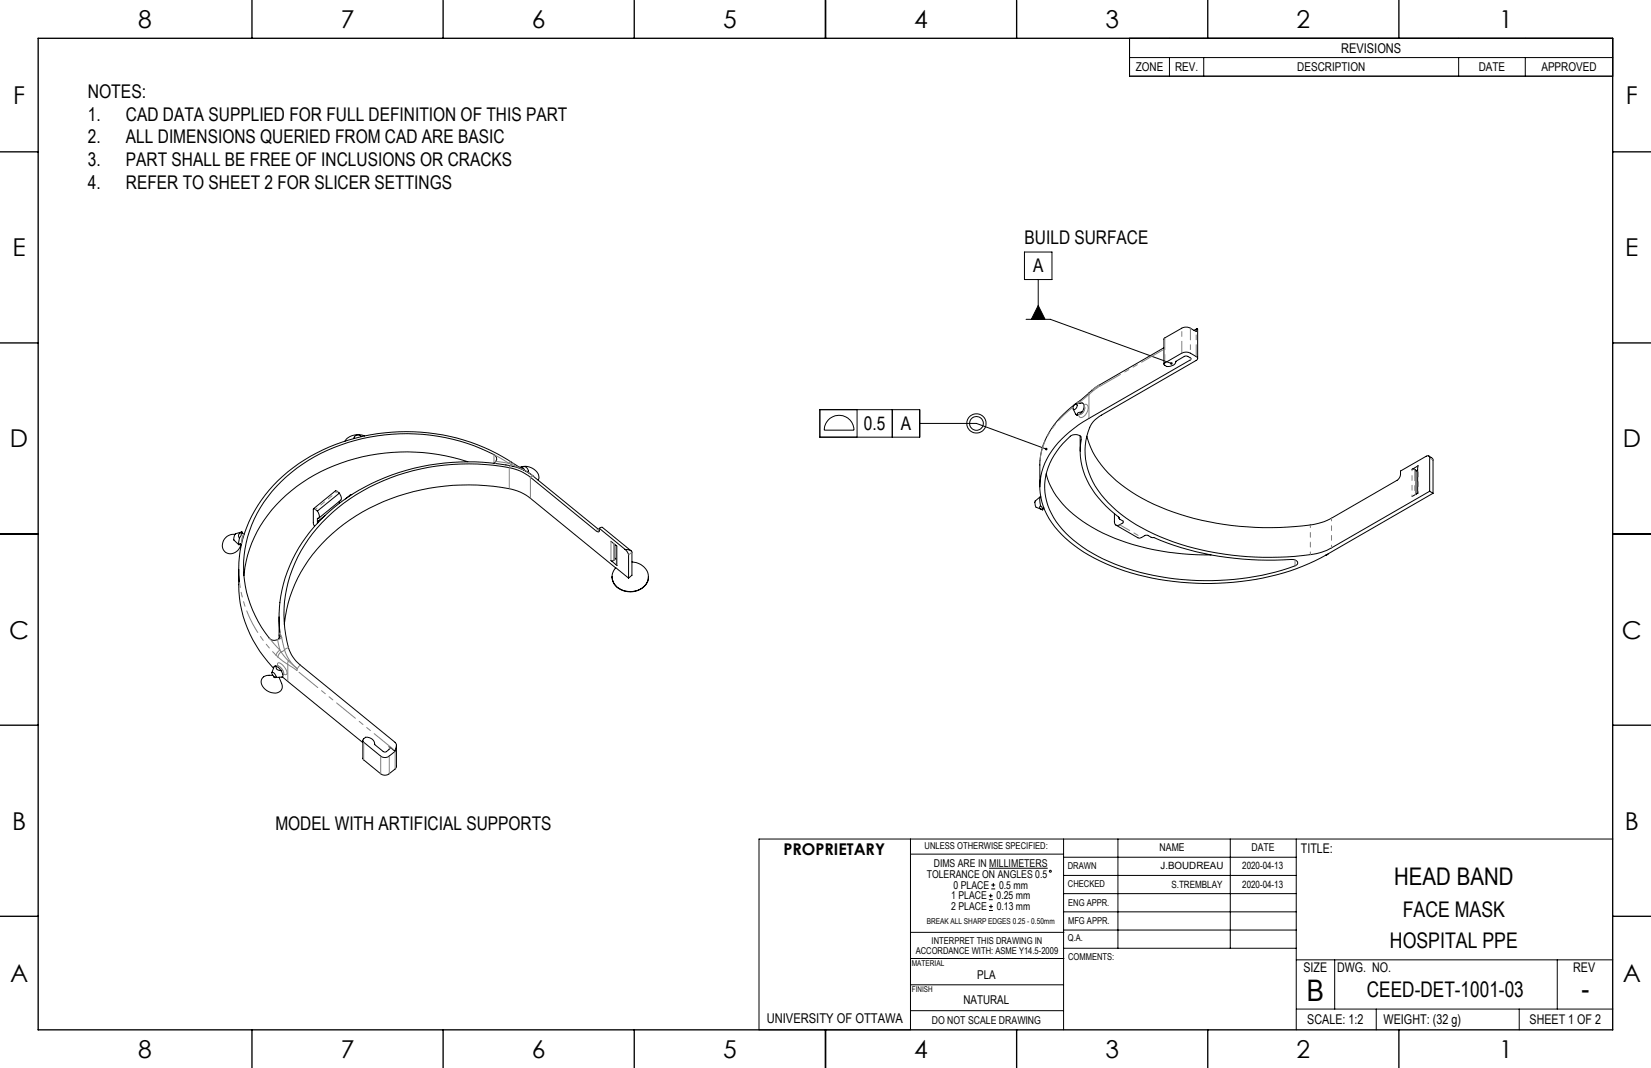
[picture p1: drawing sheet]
<svg xmlns="http://www.w3.org/2000/svg" width="432mm" height="279mm" viewBox="0 0 432 279" stroke-linecap="round" stroke-linejoin="round" font-family="sans-serif">
<g fill="none" stroke="#000" stroke-width=".26">
<path d="M295.4 10h126.4v9.9h-126.4zM295.4 15.1h126.4M305.9 15.1v4.8M314.8 15.1v4.8M381.5 15.1v4.8M398.9 15.1v4.8M267.9 65.9h7.2v7.2h-7.2zM271.5 73.1v10.4M271.5 79.9l1.8 3.6h-3.6zM268.4 83.5h6.3l31.7 11.6M304.4 91l-17.4 10-1.5 1.2M307.5 94.5a1.91 1.91 0 0 1-3.1 .9l.1-.4 4.6-2.6a2.4 2.4 0 0 1 2.2 0l1.5 .9a.53 .53 0 0 1 .4 .5 .53 .53 0 0 1-.4 .5l-24.8 14.3a7.3 7.3 0 0 0-3.8 5.6 18 18 0 0 0 4.7 16.2 42.8 42.8 0 0 0 19.7 11.9 78.6 78.6 0 0 0 36.3 2.4l2.1-.7 1.2-.7 25.7-14.8"/>
<path d="M307.5 94.5l2.6-1.4 .6 .1 .8 .6-.2 .4-26.5 15.3a25.9 25.9 0 0 0-12 12.8 16.2 16.2 0 0 0 3.9 16.5 43.3 43.3 0 0 0 22.7 12 71.5 71.5 0 0 0 42.9-3.3l4.4-2.3 28.1-16.2M307.5 94.5v.2M313.1 86l-.8 .4M313.2 86l-.3 .2-.1 .5-1.5-.8a2.4 2.4 0 0 0-2.2 0l-4.7 2.6v6.7M313.2 86v7.8M94.6 114.2a1.17 1.17 0 0 0-1.2-.4 1.17 1.17 0 0 0-.9 .9M95.4 114.1a4.4 4.4 0 0 0-5.2 1.3M214.4 107.2h26.1v7.2h-26.1zM216.6 109.9a3.9 3.9 0 0 1 4.2-1 3.9 3.9 0 0 1 2.5 3.6h-7.7l.1-1.1zM224.2 107.2v7.2M233.4 107.2v7.2M240.5 110.8h14.9l18.2 6.7"/>
<path d="M280.7 107l.6 1.3 .4 .3M281 105.9l.3-.2a.69 .69 0 0 1 .5 .6 .69 .69 0 0 1-.5 .7l-.3 .2-.4-.3zM281.1 105.8a21 21 0 0 0-9.1 14.6M282.5 105.5l.5-.1a1.53 1.53 0 0 1 0 2.4M282.5 105.5l-1.1 .2M282.5 114.1v3.9M283 107.8h-.6a.68 .68 0 0 0-.7 .8M283 107.8l-1.3 .8M284.3 114.1a25.2 25.2 0 0 0 11.5 14.5 65.9 65.9 0 0 0 32.5 9.4 55.2 55.2 0 0 0 18.1-1.5l1.8-.9 17.2-9.9a2.08 2.08 0 0 0 .9-1.6v-.9l6.7-3.9a.54 .54 0 0 1 .7 0 .54 .54 0 0 1 .2 .6v8.6M285.6 102.1l-4.4 3.6M285.6 102.1h.1M373.7 119.3l1.1 .9v8.8"/>
<path d="M61.5 139.8a2.77 2.77 0 0 0-3 1.5 2.77 2.77 0 0 0 .5 3.2 2.77 2.77 0 0 0 4-2.3M63.1 139.2h.2l.2 .4 .3 .2M63.1 139.2l-.1 .9-.4 .7M63.1 139.2l-.3 .3a.79 .79 0 0 0-.2 1.3M63.3 139.1l-1.8 .6-.3 1-.1 .6 1.4 1.2M83 133.7l-.7-.6h-.3v3.8l.3 .8M83 133.7l.5 1.4-.1 .4-.4 .1v1.3M83.2 136.6v.1M85 134.9l-1.6 1.3-.2 .5M88.8 129l.5 1.1-.2 .7-5.7 4.7M88.8 129l-.7-.5-.4-.1-5.7 4.7M88.8 129l-5.8 4.7"/>
<path d="M88.8 131.1v.6M92 129.4h-.3l-1.4 1.1M122.3 120.8a50.3 50.3 0 0 0-44.7 6.5 32.8 32.8 0 0 0-13.8 23.3M129.1 121.1a1.19 1.19 0 0 0 .8-1 1.19 1.19 0 0 0-.7-1.2 50.3 50.3 0 0 0-51.6 3.6 32 32 0 0 0-13.9 27.6 29.8 29.8 0 0 0 7.1 17.2 1.54 1.54 0 0 0 2.5-1.2M135.9 122.2l1.2-.1a1.22 1.22 0 0 1 1 1.5M136 122.3h.1a.96 .96 0 0 1 1.1 .7M136.3 122.2a3.6 3.6 0 0 1 4.7 2.8l-.2 .6M138.9 124.2l-1.9-1.3a57.2 57.2 0 0 0-21.2-9.1 50.5 50.5 0 0 0-40.5 9.6 34 34 0 0 0-12.7 22.2M139.5 124.6l17.2 14.1M139.5 124.6a14.2 14.2 0 0 0-7.2-3 56.4 56.4 0 0 0-46.2 12.2 36.5 36.5 0 0 0-12.9 31.7M156.7 138.2v.8l-.2 .2-.5-.2-17.3-14.2a13.5 13.5 0 0 0-7.6-2.8 55.3 55.3 0 0 0-42.7 10.9 35.5 35.5 0 0 0-13.9 31.5l.2 1.7a11.1 11.1 0 0 0 3.3 7.4l25.3 20.7a1.92 1.92 0 0 1 0 2.2v.2M156.7 138.2l.8-.3 7.6 6.2"/>
<path d="M156.7 138.2l6.8 5.5M272 120.4v7M272.1 130l-1.4 1.1v.3l.3 1.3 1.5 .6M272.1 132.3l.5 .5 .1 .6M272.1 132.3l-.2 .6 .8 .5M272.2 130l-.1-.1a2.98 2.98 0 0 0 0 2.4M273 132.9l-.3 .5M273.6 124a22.7 22.7 0 0 0 10.7 13.2 60.1 60.1 0 0 0 30.7 8h1.7M291.5 134.4v2.1a.83 .83 0 0 0 .4 .9 .83 .83 0 0 0 .9-.1l.9-.5 .1-.3-1-.7-.1-.3a29.8 29.8 0 0 1-8.9-11 17.5 17.5 0 0 1-1-10 1.99 1.99 0 0 0-2.9-.4 17.1 17.1 0 0 0-6.4 15.9 20.8 20.8 0 0 0 9.6 13.1 57.5 57.5 0 0 0 30 8.8 64.7 64.7 0 0 0 26.1-4.2 .95 .95 0 0 0-.1-1.1 .95 .95 0 0 0-1.1-.2 78.4 78.4 0 0 1-37.9-6.4h-.5l-1 .6-.8 .2-5.9-3.4M292.5 135.3l.3 .4M292.7 135.4v.2M370.8 129v-7l.1-.2-1.6 1 .4-.1 .6 .4v6.2"/>
<path d="M370.8 123l-.5 .2M370.9 129l-1.6 .9M373.9 128.5l.9 .5M62.4 148.9a35 35 0 0 0 1.7 13.9 34.1 34.1 0 0 0 7.4 12M62.6 145.6l-.2 3.1 .2 3.7M62.6 140.8l-.2 1.6 .1 .1 .2-.2M63.2 142.2l-.5 .2M159.8 141.6l1.6 1.3M160.1 150.9a4.3 4.3 0 0 0 4.8 3.9 4.3 4.3 0 0 0 4.7-3.9M160.8 142.5v3.8l-.4 .4-.6-.1 1.6 1.4-.2-.4v-4.8M160.8 146l.4 .4M161 148.6l-22.3-18.2a13.5 13.5 0 0 0-7.6-2.9 55.3 55.3 0 0 0-42.7 10.9 36.6 36.6 0 0 0-14 25"/>
<path d="M163.5 143.7l.6 .8 .3 .7v6M163.5 143.7a1.67 1.67 0 0 1 1.8 .8v6l-.9 .7M165.3 147a3.9 3.9 0 0 1 3.9 5.5 5.2 5.2 0 0 1-8.9-.4l-.2-1.6 .3-1 .6-1 3.4 2.7M347.5 144.8l-.7 .4M70.4 176.7h1M70.4 176.7a1.85 1.85 0 0 0-2 1 1.85 1.85 0 0 0 .6 2.3 3.3 3.3 0 0 0 4.5 .7l.3-.7v-.8l-.8-2M71.1 175.9a1.09 1.09 0 0 1 1 1.3 1.39 1.39 0 0 1-1-1.3zM71.6 177v.2h.6M72.2 174.2l-.5 .2-.6 1.5M72.2 174.2v.2a1.01 1.01 0 0 0 1.3 1M72.2 174.2l.8 .5 .5 .7M72.7 174.1l-.3 .3"/>
<path d="M73 161.4v5.6M73.5 175.4l.5 1.1-.1 .6-1.8 .1M73.9 177.1l21 17.2M74.2 176.3l-.3 .2M94.9 193.7v4.9l4.7 3.8a1.78 1.78 0 0 0 2.2 0l1.5-1.2 .4-.5v-5.7M95.1 193.3a1.57 1.57 0 0 1 2.2 .1 1.54 1.54 0 0 1 .7 1.4l2.5 1.9h.5l.8-.7a.43 .43 0 0 0 0-.7l1.5 1.3-1.5 1.2a1.78 1.78 0 0 1-2.2 0l-4.5-3.6a.56 .56 0 0 1 0-.9zM98 194.6v.2M278.2 219.5v49.9M292.4 219.5v28.6M321.8 219.5v28.6M339 219.5v49.9M421.8 219.5h-223.3v49.9h39.6v-49.9"/>
<path d="M238.1 223.4h40.1M258.6 235.4h1M258.6 234.4h1M258.7 238.2h1M258.7 237.2h1M258.7 227.1h15.3M259.1 233.8v1M259.2 236.6v1.1M259.3 232.6h1M259.3 231.5h1M259.8 231v1M278.2 233.8h60.8"/>
<path d="M278.2 229h60.8M278.2 224.3h60.8M278.2 238.5h60.8M238.1 257.6h40.1M238.1 250.8h40.2M238.1 243.9h40.2M278.2 248.1h60.8M278.2 243.3h60.8M339 251.1h82.8M349.1 251.1v12.9M407.3 251.1v12.9M238.1 264.4h40.1"/>
<path d="M339 264h82.8M359.9 264v5.4M397.3 264v5.4"/>
<circle cx="255.4" cy="110.8" r="2.52"/>
<circle cx="255.4" cy="110.8" r="1.8"/>
<circle cx="274.7" cy="227.9" r=".25"/>
</g>
<g fill="none" stroke="#000" stroke-width=".35">
<path d="M215.9 0v10M10 10h411.8v259.4h-411.8zM65.9 0v10M115.9 0v10M165.9 0v10M265.9 0v10M315.9 0v10M365.9 0v10M0 39.7h10M421.8 39.7h10M0 89.7h10M421.8 89.7h10"/>
<path d="M0 139.7h10M421.8 139.7h10M0 189.7h10M421.8 189.7h10M0 239.7h10M421.8 239.7h10M65.9 269.4v10M115.9 269.4v10M165.9 269.4v10M215.9 269.4v10M265.9 269.4v10M315.9 269.4v10"/>
<path d="M365.9 269.4v10"/>
</g>
<path d="M273.4 117.2v.5l.4 .1 .1-.2-.3-.1 .3 .1v-.3zM271.5 79.9l1.8 3.6h-3.6zM306.1 94.9l-.1 .2 .2 .3 .4-.1-.2-.2 .3 .1-.1-.3z" fill="#000"/>
<path d="M304.6 88.4v6.5M309.1 92.4v-6.6M311.3 85.8v6.6M312.9 93.2v-6.5M292.8 137.3l5.8 3.3M370 122.8v6.7" fill="none" stroke="#808080" stroke-width=".26" stroke-dasharray="6.3 1.3 1.3 1.3 1.3 1.3" stroke-dashoffset="3.3"/>
<g fill="none" stroke="#808080" stroke-width=".26" stroke-dasharray="6.3 1.3 1.3 1.3 1.3 1.3">
<path d="M311.3 94.1v-.5M312.9 86.5l-.2 .1M281.8 105.6l.2-.5M282.2 105.4l-.2 .1M282.2 105.4l.2-.6M282.3 108.4a1.58 1.58 0 0 0 1.4-1.7M282.9 114.7v-.2M283.5 105.9l.3-.1a.79 .79 0 0 1 .8 .9M283.5 106.2l.2 .5M283.7 106.7a1.59 1.59 0 0 1-1.5 1.7M283.7 106.7l-.2-.5M284.6 106.7v.2a2.53 2.53 0 0 1-2 2.3l-.3-.1-.2-.7"/>
<path d="M284.8 109.4v-6.2M284.8 103.2l-2.6 2.2M284.8 103.2l.1-.4M285.6 102.1l1.7-1.2M285.7 102l1.6-1.1M287.2 101.3l-2.4 1.9M287.3 100.9l-.1 .4M287.3 100.9l.1-.1M63.8 139.7l-.4 .7-.3 1.6M129.2 121.1v-2.2M129.7 120.7l-.2 .5M129.7 120.7l3.3 .5"/>
<path d="M133 121.2l-3.8-2.3M133.2 127.8v-5.5M133.4 121.8l-.2 .5M133.6 121.4l-.2 .4M133.6 121.4l-.6-.2M133.7 120.9l-.7 .3M134.3 121.2l-.7 .2M136.8 122.8l-3.2-1.4M137 122.9l-.2-.1M138.7 124.8v5.5M139.5 124.6l-.8 .2M139.5 124.6l-2.7-1.8"/>
<path d="M155.9 138.8l.8-.2M293.7 136.8v-.5M374.8 120.4l-.9-.6M63.1 142l.1 .2M63.2 142l.2-1.4 .4-.9M159.8 146.6v-5M160.5 142.2v4.4M160.7 146.5v-4.2M161.4 142.9v5M165.3 144.4l-.9 .8M338.7 148v-1.5M70.4 166.9l2.8 3.2"/>
<path d="M72.2 171.4l.3-.7 .7-.6M72.6 174.3a2.01 2.01 0 0 1 1.6 1.8M72.6 174.2l.2-.8a3.3 3.3 0 0 1 2.3 2.7M72.7 171.9l.2-.7 .6-.7M72.7 171.9l-.5-.5M73.2 170.1l.3 .4M73.2 170.1l-.6-2.8M73.3 166.1l.4 .7M73.3 166.1v-.6M73.3 166.4v-.3M73.5 170.5l1.9 2.4M73.7 166.8l.7 3.2"/>
<path d="M73.7 166.8l-1.1 .5M74.1 176.3l.1-.2M74.2 176.1l-.1 .2M74.2 176.1a2.2 2.2 0 0 0-1.6-1.8M74.4 170a9.9 9.9 0 0 0 3.4 5M74.4 170l1.1-.6M74.4 170l-.9 .5M75.1 176.1l-.2 .3-.2 .1-.6-.2M75.3 178.2v-4.4M75.3 173.8l.1-.9M75.3 173.8l-2.6-1.9M75.4 172.9l2.4 2.1"/>
<path d="M77.7 175.4l-2.4-1.6M77.8 175l-.1 .4M77.8 175l.7-1M95.1 194.2v4.6M101.8 197.8v4.6M101.8 196v-.7M99.6 202.4v-4.6M103.3 201.2v-4.7"/>
</g>
<path d="M304.4 91.4l-17.2 9.9" fill="none" stroke="#808080" stroke-width=".26" stroke-dasharray="6.3 1.3 1.3 1.3 1.3 1.3" stroke-dashoffset="-.4"/>
<path d="M280.7 106.5a20.4 20.4 0 0 0-8.7 13.9" fill="none" stroke="#808080" stroke-width=".26" stroke-dasharray="6.3 1.3 1.3 1.3 1.3 1.3" stroke-dashoffset="1.1"/>
<path d="M348.2 135.6v7.7M342.7 145.1v-7.8" fill="none" stroke="#808080" stroke-width=".26" stroke-dasharray="6.3 1.3 1.3 1.3 1.3 1.3" stroke-dashoffset="5.6"/>
<path d="M369.3 129.9v-7.1M370.9 121.8v7.1" fill="none" stroke="#808080" stroke-width=".26" stroke-dasharray="6.3 1.3 1.3 1.3 1.3 1.3" stroke-dashoffset="6"/>
<path d="M370.2 129.4v-6.5" fill="none" stroke="#808080" stroke-width=".26" stroke-dasharray="6.3 1.3 1.3 1.3 1.3 1.3" stroke-dashoffset="3.2"/>
<path d="M103.3 196.4l-25.6-21" fill="none" stroke="#808080" stroke-width=".26" stroke-dasharray="6.3 1.3 1.3 1.3 1.3 1.3" stroke-dashoffset="-.7"/>
<path d="M72.2 171.4a32.7 32.7 0 0 1-9.6-19" fill="none" stroke="#808080" stroke-width=".26" stroke-dasharray="6.3 1.3 1.3 1.3 1.3 1.3" stroke-dashoffset="5"/>
<path d="M88.2 128.6l-5.7 4.7" fill="none" stroke="#808080" stroke-width=".26" stroke-dasharray="6.3 1.3 1.3 1.3 1.3 1.3" stroke-dashoffset="5.8"/>
<g font-size="7.8">
<text x="341.8" y="261.8">B</text>
<text x="413.7" y="261.3">-</text>
</g>
<g font-size="6.4">
<text x="36.2" y="7.3">8</text>
<text x="89.1" y="7.3">7</text>
<text x="139.1" y="7.3">6</text>
<text x="189.1" y="7.3">5</text>
<text x="239.1" y="7.3">4</text>
<text x="289.1" y="7.3">3</text>
<text x="339.1" y="7.3">2</text>
<text x="392.1" y="7.3">1</text>
<text x="3.4" y="27.2">F</text>
<text x="425.2" y="27.2">F</text>
<text x="3.3" y="67">E</text>
<text x="425.1" y="67">E</text>
<text x="2.6" y="117">D</text>
<text x="424.4" y="117">D</text>
<text x="2.4" y="167">C</text>
<text x="424.2" y="167">C</text>
<text x="3.2" y="217">B</text>
<text x="425" y="217">B</text>
<text x="2.6" y="256.9">A</text>
<text x="424.4" y="256.9">A</text>
<text x="36.2" y="276.7">8</text>
<text x="89.1" y="276.7">7</text>
<text x="139.1" y="276.7">6</text>
<text x="189.1" y="276.7">5</text>
<text x="239.1" y="276.7">4</text>
<text x="289.1" y="276.7">3</text>
<text x="339.1" y="276.7">2</text>
<text x="392.1" y="276.7">1</text>
</g>
<text font-size="6.3" x="364.6" y="231.6">HEAD BAND</text>
<g font-size="5.6">
<text x="366.9" y="239.8">FACE MASK</text>
<text x="363.5" y="247.9">HOSPITAL PPE</text>
<text x="357.5" y="260.8">CEED-DET-1001-03</text>
</g>
<g font-size="4.9">
<text x="23" y="25.7">NOTES:</text>
<text x="23" y="31.6">1.</text>
<text x="33" y="31.6">CAD DATA SUPPLIED FOR FULL DEFINITION OF THIS PART</text>
<text x="23" y="37.5">2.</text>
<text x="33" y="37.5">ALL DIMENSIONS QUERIED FROM CAD ARE BASIC</text>
<text x="23" y="43.5">3.</text>
<text x="33" y="43.5">PART SHALL BE FREE OF INCLUSIONS OR CRACKS</text>
<text x="23" y="49.4">4.</text>
<text x="33" y="49.4">REFER TO SHEET 2 FOR SLICER SETTINGS</text>
<text x="268" y="63.9">BUILD SURFACE</text>
<text x="270.2" y="71.2">A</text>
<text x="225.9" y="112.4">0.5</text>
<text x="235.6" y="112.4">A</text>
<text x="72" y="217.2">MODEL WITH ARTIFICIAL SUPPORTS</text>
</g>
<text font-size="4.2" x="204.9" y="223.8">PROPRIETARY</text>
<g font-size="3.5">
<text x="350.7" y="13.8">REVISIONS</text>
<text x="340.2" y="223">TITLE:</text>
<text x="340.9" y="254.2">SIZE</text>
<text x="349.7" y="254.2">DWG. NO.</text>
<text x="411.4" y="254.3">REV</text>
<text x="200.5" y="267.8">UNIVERSITY OF OTTAWA</text>
<text x="341.9" y="267.8">SCALE: 1:2</text>
<text x="361.8" y="267.8">WEIGHT: (32 g)</text>
<text x="400" y="267.8">SHEET 1 OF 2</text>
</g>
<g font-size="3.2">
<text x="297" y="18.6">ZONE</text>
<text x="307.3" y="18.6">REV.</text>
<text x="339.3" y="18.6">DESCRIPTION</text>
<text x="386.7" y="18.6">DATE</text>
<text x="403.1" y="18.6">APPROVED</text>
<text x="255.6" y="256.1">PLA</text>
<text x="252" y="262.6">NATURAL</text>
</g>
<g font-size="2.8">
<text x="244.2" y="226.8">DIMS ARE IN MILLIMETERS</text>
<text x="303.3" y="222.7">NAME</text>
<text x="327.3" y="222.7">DATE</text>
<text x="242.4" y="229.6">TOLERANCE ON ANGLES 0.5</text>
<text x="249.4" y="232.5">0 PLACE</text>
<text x="261.3" y="232.5">0.5 mm</text>
<text x="248.8" y="238.1">2 PLACE</text>
<text x="248.8" y="235.3">1 PLACE</text>
<text x="260.6" y="235.3">0.25 mm</text>
<text x="260.7" y="238.1">0.13 mm</text>
<text x="243.7" y="267.8">DO NOT SCALE DRAWING</text>
</g>
<g font-size="2.6">
<text x="303.5" y="227.3">J.BOUDREAU</text>
<text x="324.9" y="227.4">2020-04-13</text>
<text x="306.4" y="232.2">S.TREMBLAY</text>
<text x="324.9" y="232.2">2020-04-13</text>
</g>
<g font-size="2.5">
<text x="241.8" y="222.2">UNLESS OTHERWISE SPECIFIED:</text>
<text x="279.3" y="227.3">DRAWN</text>
<text x="279.3" y="232.2">CHECKED</text>
<text x="279.4" y="237">ENG APPR.</text>
<text x="279.3" y="241.8">MFG APPR.</text>
<text x="239.5" y="249.5">ACCORDANCE WITH: ASME Y14.5-2009</text>
<text x="243.7" y="247">INTERPRET THIS DRAWING IN</text>
<text x="279.3" y="246.3">Q.A.</text>
<text x="279.3" y="251">COMMENTS:</text>
</g>
<g font-size="2.1">
<text x="242.4" y="241.8">BREAK ALL SHARP EDGES 0.25 - 0.50mm</text>
<text x="238.5" y="252.7">MATERIAL</text>
<text x="238.5" y="259.6">FINISH</text>
</g>
</svg>
